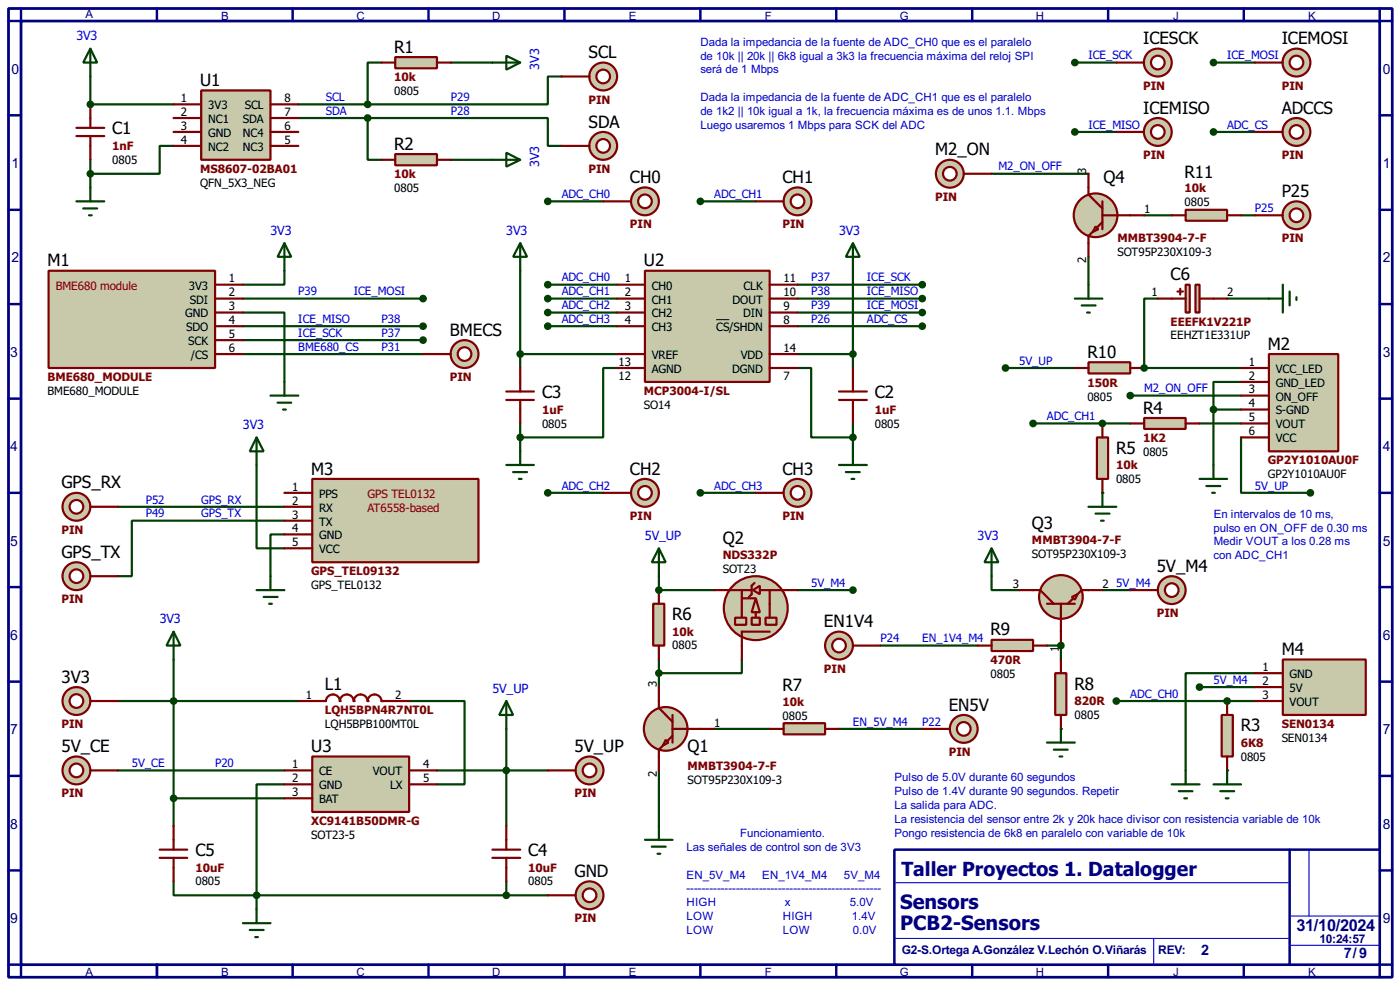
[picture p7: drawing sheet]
<svg xmlns="http://www.w3.org/2000/svg" width="256mm" height="180mm" viewBox="0 0 256 180" stroke-linecap="round" stroke-linejoin="round" font-family="sans-serif">
<path d="M1.6 1.6h253.5v177.3h-253.5zM3.9 3.9h248.9v172.7h-248.9z" fill="none" stroke="#000080" stroke-width=".5"/>
<path d="M3.9 1.6v2.3h-2.3M28.8 1.6v2.3" fill="none" stroke="#000080" stroke-width=".45"/>
<path d="M163.9 155.5h88.9v21.1h-88.9z" fill="#fff" stroke="#000080" stroke-width=".45"/>
<g fill="none" stroke="#000080" stroke-width=".45">
<path d="M53.6 1.6v2.3M78.5 1.6v2.3M103.4 1.6v2.3M128.3 1.6v2.3M153.2 1.6v2.3M178.1 1.6v2.3M203 1.6v2.3M227.9 1.6v2.3M252.8 1.6v2.3h2.3M1.6 21.1h2.3M1.6 38.4h2.3M252.8 21.1h2.3"/>
<path d="M252.8 38.4h2.3M1.6 55.7h2.3M252.8 55.7h2.3M1.6 73h2.3M252.8 73h2.3M1.6 90.2h2.3M252.8 90.2h2.3M1.6 107.5h2.3M252.8 107.5h2.3M1.6 124.8h2.3M252.8 124.8h2.3M1.6 142h2.3"/>
<path d="M1.6 159.3h2.3M236.3 155.5v21.1M252.8 142h2.3M252.8 159.3h2.3M1.6 176.6h2.3v2.3M28.8 176.6v2.3M53.6 176.6v2.3M78.5 176.6v2.3M103.4 176.6v2.3M128.3 176.6v2.3M153.2 176.6v2.3M178.1 176.6v2.3"/>
<path d="M203 176.6v2.3M227.9 176.6v2.3M255.1 176.6h-2.3v2.3"/>
</g>
<path d="M239.8 155.5v12.2M163.9 171.8h72.4M164.1 161.6h71.9M211.4 171.8v4.8M236.3 167.7h16.2M236.3 173h16.5" fill="none" stroke="#0000c0" stroke-width=".2"/>
<path d="M16.6 19.1h15.2" fill="none" stroke="#004000" stroke-width=".4"/>
<circle cx="16.6" cy="19.1" r=".2" fill="#004000"/>
<g fill="none" stroke="#004000" stroke-width=".4">
<path d="M16.6 14v5.1M54.7 19.1h12.7M69.9 11.5h-2.5v7.6M82.6 11.5h7.6M102.9 14h-2.5v5.1h-33M196.9 11.5h7.6M222.3 11.5h7.6M16.6 29.3v5M31.8 26.7h-2.5v5.1h-12.7M54.7 21.6h12.7M67.4 21.6h33v5.1h2.5M67.4 21.6v7.7h2.5"/>
<path d="M82.6 29.3h7.6M100.4 36.9h10.1M128.3 36.9h10.2M196.9 24.2h7.6M222.3 24.2h7.6M44.5 57.2h7.6v12.7M44.5 54.7h33M44.5 59.7h33M52.1 49.6v2.5h-7.6M44.5 62.3h33M44.5 64.8h33M21.6 92.8h30.5"/>
<path d="M47 85.1v15.3h5.1M52.1 95.3h-27.9v10.2h-2.6M52.1 97.8h-2.5v7.7M120.7 108h10.2M21.6 128.3h33.1M31.8 120.7v30.5M75 128.3h10.1v15.3h-5M92.8 133.4v17.8M120.7 120.7v5.1M130.9 133.4h10.1M135.9 120.7v2.5h-15.2M153.7 133.4h15.3"/>
<path d="M21.6 141h30.5M31.8 146.1h20.3M52.1 143.6h-5.1v20.3M80.1 141h20.3M120.7 141v10.2M31.8 161.3v2.6h15.2M47 163.9v2.5M47 163.9h53.4M92.8 161.3v2.6"/>
</g>
<circle cx="120.7" cy="108" r=".2" fill="#004000"/>
<path d="M120.7 105.5v2.5M146.1 108h10.2M161.3 118.2h17.8" fill="none" stroke="#004000" stroke-width=".4"/>
<circle cx="194.4" cy="133.4" r=".2" fill="#004000"/>
<path d="M181.7 105.5v2.5h5M202 108h5.1" fill="none" stroke="#004000" stroke-width=".4"/>
<circle cx="224.8" cy="141" r=".2" fill="#004000"/>
<path d="M224.8 128.3h5.1M229.9 123.2h-12.7v17.8" fill="none" stroke="#004000" stroke-width=".4"/>
<circle cx="224.8" cy="128.3" r=".2" fill="#004000"/>
<path d="M181.7 31.8h17.7M209.6 39.4h5.1M227.4 39.4h2.5M199.4 47v5.1M222.3 75h5.1M222.3 75v10.1M227.4 69.9h-5.1v5.1M100.4 90.2h10.1M128.3 90.2h10.2M227.4 80.1v10.1h12.7M204.5 128.3h20.3M219.8 125.8h10.1" fill="none" stroke="#004000" stroke-width=".4"/>
<circle cx="202" cy="90.2" r=".2" fill="#004000"/>
<path d="M202 77.5h5.1M219.8 77.5h7.6" fill="none" stroke="#004000" stroke-width=".4"/>
<circle cx="202" cy="77.5" r=".2" fill="#004000"/>
<path d="M224.8 54.7h7.7M184.2 67.4h12.7M189.3 77.5h12.7M207.1 72.4h20.3M209.6 67.4h17.8" fill="none" stroke="#004000" stroke-width=".4"/>
<circle cx="209.6" cy="67.4" r=".2" fill="#004000"/>
<g fill="none" stroke="#004000" stroke-width=".4">
<path d="M95.3 49.6v17.8M100.4 52.1h12.7M100.4 54.7h12.7M100.4 57.2h12.7M100.4 59.7h12.7M146.1 52.1h22.9M146.1 54.7h22.9M146.1 57.2h22.9M146.1 59.7h22.9M156.3 49.6v17.8M212.1 54.7h-2.5v12.7M95.3 64.8h17.8"/>
<path d="M95.3 77.5v5.1M113.1 67.4h-2.6v12.7h-15.2M146.1 67.4h2.5v12.7h7.7M146.1 64.8h10.2M156.3 77.5v5.1M194.4 118.2v2.5"/>
</g>
<circle cx="194.4" cy="118.2" r=".2" fill="#004000"/>
<path d="M191.8 118.2h2.6" fill="none" stroke="#004000" stroke-width=".4"/>
<path d="M36.9 16.6h12.7v12.7h-12.7z" fill="#c8c8aa" stroke="#800000" stroke-width=".4"/>
<path d="M16.6 19.1v4.3M31.8 19.1h5.1M49.6 19.1h5.1M14 24.9h5.1M14 23.4h5.1M16.6 24.9v4.4M31.8 21.6h5.1M31.8 24.2h5.1M31.8 26.7h5.1M49.6 21.6h5.1M49.6 24.2h5.1M49.6 26.7h5.1" fill="none" stroke="#800000" stroke-width=".4"/>
<path d="M16.6 8.9l1.2 2.6h-2.5zM16.6 8.9v5.1M14 36.9h5.1M15.3 38.2h2.5M16.3 39.4h.5M16.6 34.3v2.6" fill="none" stroke="#004000" stroke-width=".4"/>
<g fill="#004000" stroke="#004000" stroke-width=".4">
<circle cx="16.5" cy="19.1" r=".5"/>
<circle cx="16.5" cy="31.8" r=".5"/>
</g>
<path d="M72.4 10.5h7.7v2h-7.7z" fill="#c8c8aa" stroke="#800000" stroke-width=".4"/>
<path d="M69.9 11.5h2.5M80.1 11.5h2.5" fill="none" stroke="#800000" stroke-width=".4"/>
<circle cx="110.5" cy="14" r="2.55" fill="#c8c8aa" stroke="#800000" stroke-width=".4"/>
<circle cx="110.5" cy="14" r="1.25" fill="#feffff" stroke="#800000" stroke-width=".4"/>
<path d="M102.9 14h5.1" fill="none" stroke="#800000" stroke-width=".4"/>
<path d="M90.2 11.5h5.1M92.8 10.2l2.5 1.3-2.5 1.3z" fill="none" stroke="#004000" stroke-width=".4"/>
<circle cx="67.3" cy="19.1" r=".5" fill="#004000" stroke="#004000" stroke-width=".4"/>
<path d="M72.4 28.2h7.7v2.1h-7.7z" fill="#c8c8aa" stroke="#800000" stroke-width=".4"/>
<path d="M69.9 29.3h2.5M80.1 29.3h2.5" fill="none" stroke="#800000" stroke-width=".4"/>
<path d="M90.2 29.3h5.1M92.8 28l2.5 1.3-2.5 1.2z" fill="none" stroke="#004000" stroke-width=".4"/>
<circle cx="110.5" cy="26.7" r="2.55" fill="#c8c8aa" stroke="#800000" stroke-width=".4"/>
<circle cx="110.5" cy="26.7" r="1.25" fill="#feffff" stroke="#800000" stroke-width=".4"/>
<path d="M102.9 26.7h5.1" fill="none" stroke="#800000" stroke-width=".4"/>
<circle cx="67.3" cy="21.6" r=".5" fill="#004000" stroke="#004000" stroke-width=".4"/>
<circle cx="118.1" cy="36.9" r="2.55" fill="#c8c8aa" stroke="#800000" stroke-width=".4"/>
<circle cx="118.1" cy="36.9" r="1.25" fill="#feffff" stroke="#800000" stroke-width=".4"/>
<path d="M110.5 36.9h5.1" fill="none" stroke="#800000" stroke-width=".4"/>
<circle cx="100.3" cy="36.9" r=".5" fill="#004000" stroke="#004000" stroke-width=".4"/>
<circle cx="146.1" cy="36.9" r="2.55" fill="#c8c8aa" stroke="#800000" stroke-width=".4"/>
<circle cx="146.1" cy="36.9" r="1.25" fill="#feffff" stroke="#800000" stroke-width=".4"/>
<path d="M138.5 36.9h5.1" fill="none" stroke="#800000" stroke-width=".4"/>
<circle cx="128.3" cy="36.9" r=".5" fill="#004000" stroke="#004000" stroke-width=".4"/>
<path d="M8.9 49.6h30.5v17.8h-30.5z" fill="#c8c8aa" stroke="#800000" stroke-width=".4"/>
<path d="M39.4 52.1h5.1M39.4 54.7h5.1M39.4 57.2h5.1M39.4 59.7h5.1M39.4 62.3h5.1M39.4 64.8h5.1" fill="none" stroke="#800000" stroke-width=".4"/>
<path d="M52.1 44.5l1.3 2.5h-2.5zM52.1 44.5v5.1" fill="none" stroke="#004000" stroke-width=".4"/>
<g fill="#004000" stroke="#004000" stroke-width=".4">
<circle cx="77.5" cy="54.7" r=".5"/>
<circle cx="77.5" cy="59.7" r=".5"/>
<circle cx="77.5" cy="62.3" r=".5"/>
</g>
<circle cx="85.1" cy="64.8" r="2.55" fill="#c8c8aa" stroke="#800000" stroke-width=".4"/>
<circle cx="85.1" cy="64.8" r="1.25" fill="#feffff" stroke="#800000" stroke-width=".4"/>
<path d="M77.5 64.8h5.1" fill="none" stroke="#800000" stroke-width=".4"/>
<path d="M49.6 72.4h5.1M50.9 73.7h2.5M51.9 75h.5M52.1 69.9v2.5" fill="none" stroke="#004000" stroke-width=".4"/>
<circle cx="14" cy="92.8" r="2.55" fill="#c8c8aa" stroke="#800000" stroke-width=".4"/>
<circle cx="14" cy="92.8" r="1.25" fill="#feffff" stroke="#800000" stroke-width=".4"/>
<path d="M16.6 92.8h5" fill="none" stroke="#800000" stroke-width=".4"/>
<circle cx="14" cy="105.5" r="2.55" fill="#c8c8aa" stroke="#800000" stroke-width=".4"/>
<circle cx="14" cy="105.5" r="1.25" fill="#feffff" stroke="#800000" stroke-width=".4"/>
<path d="M16.6 105.5h5" fill="none" stroke="#800000" stroke-width=".4"/>
<path d="M57.2 87.7h30.5v15.2h-30.5z" fill="#c8c8aa" stroke="#800000" stroke-width=".4"/>
<path d="M52.1 97.8h5.1M52.1 95.3h5.1M52.1 92.8h5.1M52.1 90.2h5.1M52.1 100.4h5.1" fill="none" stroke="#800000" stroke-width=".4"/>
<path d="M47 80.1l1.3 2.5h-2.5zM47 80.1v5M47 108h5.1M48.3 109.3h2.6M49.3 110.5h.5M49.6 105.5v2.5" fill="none" stroke="#004000" stroke-width=".4"/>
<circle cx="237.5" cy="11.5" r="2.55" fill="#c8c8aa" stroke="#800000" stroke-width=".4"/>
<circle cx="237.5" cy="11.5" r="1.25" fill="#feffff" stroke="#800000" stroke-width=".4"/>
<path d="M229.9 11.5h5.1" fill="none" stroke="#800000" stroke-width=".4"/>
<circle cx="237.5" cy="24.2" r="2.55" fill="#c8c8aa" stroke="#800000" stroke-width=".4"/>
<circle cx="237.5" cy="24.2" r="1.25" fill="#feffff" stroke="#800000" stroke-width=".4"/>
<path d="M229.9 24.2h5.1" fill="none" stroke="#800000" stroke-width=".4"/>
<g fill="#004000" stroke="#004000" stroke-width=".4">
<circle cx="222.3" cy="11.5" r=".5"/>
<circle cx="222.3" cy="24.2" r=".5"/>
</g>
<circle cx="14" cy="128.3" r="2.55" fill="#c8c8aa" stroke="#800000" stroke-width=".4"/>
<circle cx="14" cy="128.3" r="1.25" fill="#feffff" stroke="#800000" stroke-width=".4"/>
<path d="M16.6 128.3h5" fill="none" stroke="#800000" stroke-width=".4"/>
<circle cx="14" cy="141" r="2.55" fill="#c8c8aa" stroke="#800000" stroke-width=".4"/>
<circle cx="14" cy="141" r="1.25" fill="#feffff" stroke="#800000" stroke-width=".4"/>
<path d="M59.7 128.3a1.28 1.28 0 0 1 1.3-1.2 1.28 1.28 0 0 1 1.3 1.2M16.6 141h5" fill="none" stroke="#800000" stroke-width=".4"/>
<circle cx="62.3" cy="128.3" r=".2" fill="#800000"/>
<path d="M62.3 128.3a1.28 1.28 0 0 1 1.2-1.2 1.28 1.28 0 0 1 1.3 1.2" fill="none" stroke="#800000" stroke-width=".4"/>
<circle cx="64.8" cy="128.3" r=".2" fill="#800000"/>
<path d="M64.8 128.3a1.28 1.28 0 0 1 1.3-1.2 1.28 1.28 0 0 1 1.3 1.2" fill="none" stroke="#800000" stroke-width=".4"/>
<circle cx="67.4" cy="128.3" r=".2" fill="#800000"/>
<path d="M67.4 128.3a1.28 1.28 0 0 1 1.2-1.2 1.28 1.28 0 0 1 1.3 1.2" fill="none" stroke="#800000" stroke-width=".4"/>
<circle cx="69.9" cy="128.3" r=".2" fill="#800000"/>
<path d="M54.7 128.3h5M69.9 128.3h5.1" fill="none" stroke="#800000" stroke-width=".4"/>
<path d="M57.2 138.5h17.8v10.1h-17.8z" fill-rule="evenodd" fill="#c8c8aa" stroke="#800000" stroke-width=".4"/>
<path d="M29.3 157h5M29.3 155.5h5M31.8 151.2v4.3M31.8 157v4.3M52.1 141h5.1M52.1 143.6h5.1M52.1 146.1h5.1M75 141h5.1M75 143.6h5.1" fill="none" stroke="#800000" stroke-width=".4"/>
<path d="M31.8 115.6l1.3 2.6h-2.6zM31.8 115.6v5.1M44.5 169h5.1M45.8 170.2h2.5M46.8 171.5h.5M47 166.4v2.6" fill="none" stroke="#004000" stroke-width=".4"/>
<g fill="#004000" stroke="#004000" stroke-width=".4">
<circle cx="31.8" cy="128.3" r=".5"/>
<circle cx="31.8" cy="146.1" r=".5"/>
<circle cx="47" cy="163.9" r=".5"/>
</g>
<circle cx="108" cy="141" r="2.55" fill="#c8c8aa" stroke="#800000" stroke-width=".4"/>
<circle cx="108" cy="141" r="1.25" fill="#feffff" stroke="#800000" stroke-width=".4"/>
<path d="M90.2 157h5.1M90.2 155.5h5.1M92.8 151.2v4.3M92.8 157v4.3M100.4 141h5.1" fill="none" stroke="#800000" stroke-width=".4"/>
<path d="M92.8 128.3l1.2 2.6h-2.5zM92.8 128.3v5.1" fill="none" stroke="#004000" stroke-width=".4"/>
<circle cx="92.7" cy="141" r=".5" fill="#004000" stroke="#004000" stroke-width=".4"/>
<circle cx="108" cy="163.9" r="2.55" fill="#c8c8aa" stroke="#800000" stroke-width=".4"/>
<circle cx="108" cy="163.9" r="1.25" fill="#feffff" stroke="#800000" stroke-width=".4"/>
<path d="M100.4 163.9h5.1" fill="none" stroke="#800000" stroke-width=".4"/>
<circle cx="92.7" cy="163.9" r=".5" fill="#004000" stroke="#004000" stroke-width=".4"/>
<path d="M118.2 153.7h5M119.4 155h2.6M120.5 156.3h.5M120.7 151.2v2.5" fill="none" stroke="#004000" stroke-width=".4"/>
<circle cx="121.9" cy="133.4" r="4" fill="#c8c8aa" stroke="#800000" stroke-width=".4"/>
<path d="M120.7 128.3v1.3l2.5 2.5M123.2 130.9v5M123.2 134.7l-2.5 2.5v1.3M123.2 133.4h5.1" fill="none" stroke="#800000" stroke-width=".4"/>
<path d="M122 135.4l.5 .5-1 .6z" fill="#c8c8aa" stroke="#800000" stroke-width=".4"/>
<path d="M120.7 125.8v2.5M120.7 138.5v2.5M128.3 133.4h2.6" fill="none" stroke="#800000" stroke-width=".4"/>
<circle cx="212.1" cy="24.2" r="2.55" fill="#c8c8aa" stroke="#800000" stroke-width=".4"/>
<circle cx="212.1" cy="24.2" r="1.25" fill="#feffff" stroke="#800000" stroke-width=".4"/>
<path d="M204.5 24.2h5.1" fill="none" stroke="#800000" stroke-width=".4"/>
<circle cx="212.1" cy="11.5" r="2.55" fill="#c8c8aa" stroke="#800000" stroke-width=".4"/>
<circle cx="212.1" cy="11.5" r="1.25" fill="#feffff" stroke="#800000" stroke-width=".4"/>
<path d="M204.5 11.5h5.1" fill="none" stroke="#800000" stroke-width=".4"/>
<g fill="#004000" stroke="#004000" stroke-width=".4">
<circle cx="196.9" cy="11.5" r=".5"/>
<circle cx="196.9" cy="24.2" r=".5"/>
</g>
<path d="M143.6 132.4h7.6v2h-7.6z" fill="#c8c8aa" stroke="#800000" stroke-width=".4"/>
<path d="M141 133.4h2.6M151.2 133.4h2.5" fill="none" stroke="#800000" stroke-width=".4"/>
<circle cx="176.5" cy="133.4" r="2.55" fill="#c8c8aa" stroke="#800000" stroke-width=".4"/>
<circle cx="176.5" cy="133.4" r="1.25" fill="#feffff" stroke="#800000" stroke-width=".4"/>
<path d="M169 133.4h5" fill="none" stroke="#800000" stroke-width=".4"/>
<path d="M119.7 110.5h2v7.7h-2z" fill="#c8c8aa" stroke="#800000" stroke-width=".4"/>
<path d="M120.7 108v2.5M120.7 118.2v2.5" fill="none" stroke="#800000" stroke-width=".4"/>
<g fill="#c8c8aa" stroke="#800000" stroke-width=".4">
<path d="M138.5 109.5l.7 2.6h-1.5z"/>
<circle cx="138.4" cy="111.3" r="5.9"/>
</g>
<path d="M140.3 113.1h2v1.3h-2z" fill="#c8c8aa" stroke="#800000" stroke-width=".4"/>
<path d="M135.9 108v5.1M135.9 109.5h2.6M138.5 112.1v1M141 115.6h-5.1v2.6M141 108v5.1" fill="none" stroke="#800000" stroke-width=".4"/>
<path d="M138 108l1.2-.8v1.6z" fill="#c8c8aa" stroke="#800000" stroke-width=".4"/>
<path d="M133.4 108h4.3M138.2 106.7l-.5 .5v1.6l-.5 .5M139.2 108h4.1" fill="none" stroke="#800000" stroke-width=".4"/>
<g fill="#c8c8aa" stroke="#800000" stroke-width=".4">
<path d="M137.7 113.1h1.5v1.3h-1.5z"/>
<path d="M134.7 113.1h2v1.3h-2z"/>
</g>
<path d="M130.9 108h2.5M135.9 118.2v2.5M143.6 108h2.5" fill="none" stroke="#800000" stroke-width=".4"/>
<g fill="#004000" stroke="#004000" stroke-width=".4">
<circle cx="120.7" cy="123.2" r=".5"/>
<circle cx="120.7" cy="108" r=".5"/>
<circle cx="156.2" cy="108" r=".5"/>
</g>
<path d="M120.7 100.4l1.3 2.5h-2.6zM120.7 100.4v5.1" fill="none" stroke="#004000" stroke-width=".4"/>
<circle cx="153.7" cy="118.2" r="2.55" fill="#c8c8aa" stroke="#800000" stroke-width=".4"/>
<circle cx="153.7" cy="118.2" r="1.25" fill="#feffff" stroke="#800000" stroke-width=".4"/>
<path d="M156.3 118.2h5" fill="none" stroke="#800000" stroke-width=".4"/>
<path d="M181.7 117.1h7.6v2.1h-7.6z" fill="#c8c8aa" stroke="#800000" stroke-width=".4"/>
<path d="M179.1 118.2h2.6M189.3 118.2h2.5" fill="none" stroke="#800000" stroke-width=".4"/>
<path d="M193.3 123.2h2.1v7.7h-2.1z" fill="#c8c8aa" stroke="#800000" stroke-width=".4"/>
<path d="M194.4 120.7v2.5M194.4 130.9v2.5" fill="none" stroke="#800000" stroke-width=".4"/>
<path d="M191.8 135.9h5.1M193.1 137.2h2.5M194.1 138.5h.5M194.4 133.4v2.5" fill="none" stroke="#004000" stroke-width=".4"/>
<circle cx="194.3" cy="109.3" r="4" fill="#c8c8aa" stroke="#800000" stroke-width=".4"/>
<path d="M189.3 108h1.3l2.5 2.5M191.8 110.5h5.1M194.4 110.5v5.1M199.4 108h-1.2l-2.6 2.5" fill="none" stroke="#800000" stroke-width=".4"/>
<path d="M196.4 109.3l1-.5-.5 1z" fill="#c8c8aa" stroke="#800000" stroke-width=".4"/>
<path d="M186.7 108h2.6M194.4 115.6v2.6M199.4 108h2.6" fill="none" stroke="#800000" stroke-width=".4"/>
<path d="M181.7 100.4l1.2 2.5h-2.5zM181.7 100.4v5.1" fill="none" stroke="#004000" stroke-width=".4"/>
<circle cx="214.6" cy="108" r="2.55" fill="#c8c8aa" stroke="#800000" stroke-width=".4"/>
<circle cx="214.6" cy="108" r="1.25" fill="#feffff" stroke="#800000" stroke-width=".4"/>
<path d="M207.1 108h5" fill="none" stroke="#800000" stroke-width=".4"/>
<path d="M235 120.7h15.2v10.2h-15.2z" fill="#c8c8aa" stroke="#800000" stroke-width=".4"/>
<path d="M229.9 123.2h5.1M229.9 125.8h5.1M229.9 128.3h5.1" fill="none" stroke="#800000" stroke-width=".4"/>
<path d="M223.8 130.9h2.1v7.6h-2.1z" fill="#c8c8aa" stroke="#800000" stroke-width=".4"/>
<path d="M224.8 128.3v2.6M224.8 138.5v2.5" fill="none" stroke="#800000" stroke-width=".4"/>
<path d="M214.7 143.6h5.1M216 144.8h2.5M217 146.1h.5M217.2 141v2.6M222.3 143.6h5.1M223.6 144.8h2.5M224.6 146.1h.5M224.8 141v2.6" fill="none" stroke="#004000" stroke-width=".4"/>
<g fill="#004000" stroke="#004000" stroke-width=".4">
<circle cx="224.8" cy="128.3" r=".5"/>
<circle cx="204.5" cy="128.3" r=".5"/>
<circle cx="219.7" cy="125.8" r=".5"/>
</g>
<circle cx="146.1" cy="90.2" r="2.55" fill="#c8c8aa" stroke="#800000" stroke-width=".4"/>
<circle cx="146.1" cy="90.2" r="1.25" fill="#feffff" stroke="#800000" stroke-width=".4"/>
<path d="M138.5 90.2h5.1" fill="none" stroke="#800000" stroke-width=".4"/>
<circle cx="118.1" cy="90.2" r="2.55" fill="#c8c8aa" stroke="#800000" stroke-width=".4"/>
<circle cx="118.1" cy="90.2" r="1.25" fill="#feffff" stroke="#800000" stroke-width=".4"/>
<path d="M110.5 90.2h5.1" fill="none" stroke="#800000" stroke-width=".4"/>
<g fill="#004000" stroke="#004000" stroke-width=".4">
<circle cx="100.3" cy="90.2" r=".5"/>
<circle cx="128.3" cy="90.2" r=".5"/>
</g>
<circle cx="174" cy="31.8" r="2.55" fill="#c8c8aa" stroke="#800000" stroke-width=".4"/>
<circle cx="174" cy="31.8" r="1.25" fill="#feffff" stroke="#800000" stroke-width=".4"/>
<path d="M176.6 31.8h5.1" fill="none" stroke="#800000" stroke-width=".4"/>
<circle cx="200.7" cy="39.4" r="4" fill="#c8c8aa" stroke="#800000" stroke-width=".4"/>
<path d="M199.4 34.3v1.3l2.6 2.6M202 36.9v5.1M202 39.4h5.1M202 40.7l-2.6 2.5v1.3" fill="none" stroke="#800000" stroke-width=".4"/>
<path d="M200.7 41.5l.5 .5-1 .5z" fill="#c8c8aa" stroke="#800000" stroke-width=".4"/>
<path d="M199.4 31.8v2.5M207.1 39.4h2.5M199.4 44.5v2.5" fill="none" stroke="#800000" stroke-width=".4"/>
<path d="M217.2 38.4h7.6v2h-7.6z" fill="#c8c8aa" stroke="#800000" stroke-width=".4"/>
<path d="M214.7 39.4h2.5M224.8 39.4h2.6" fill="none" stroke="#800000" stroke-width=".4"/>
<circle cx="237.5" cy="39.4" r="2.55" fill="#c8c8aa" stroke="#800000" stroke-width=".4"/>
<circle cx="237.5" cy="39.4" r="1.25" fill="#feffff" stroke="#800000" stroke-width=".4"/>
<path d="M229.9 39.4h5.1" fill="none" stroke="#800000" stroke-width=".4"/>
<path d="M196.9 54.7h5.1M198.2 55.9h2.5M199.2 57.2h.5M199.4 52.1v2.6" fill="none" stroke="#004000" stroke-width=".4"/>
<path d="M232.5 64.8h12.7v17.8h-12.7z" fill="#c8c8aa" stroke="#800000" stroke-width=".4"/>
<path d="M227.4 67.4h5.1M227.4 69.9h5.1M227.4 72.4h5.1M227.4 75h5.1M227.4 77.5h5.1M227.4 80.1h5.1" fill="none" stroke="#800000" stroke-width=".4"/>
<g fill="#004000" stroke="#004000" stroke-width=".4">
<circle cx="240" cy="90.2" r=".5"/>
<circle cx="222.3" cy="75" r=".5"/>
</g>
<path d="M219.8 87.7h5M221 89h2.6M222.1 90.2h.5M222.3 85.1v2.6" fill="none" stroke="#004000" stroke-width=".4"/>
<path d="M201 80.1h2v7.6h-2z" fill="#c8c8aa" stroke="#800000" stroke-width=".4"/>
<path d="M202 77.5v2.6M202 87.7v2.5" fill="none" stroke="#800000" stroke-width=".4"/>
<path d="M199.4 92.8h5.1M200.7 94h2.6M201.7 95.3h.5M202 90.2v2.6" fill="none" stroke="#004000" stroke-width=".4"/>
<path d="M209.6 76.5h7.6v2h-7.6z" fill="#c8c8aa" stroke="#800000" stroke-width=".4"/>
<path d="M207.1 77.5h2.5M217.2 77.5h2.6" fill="none" stroke="#800000" stroke-width=".4"/>
<g fill="#004000" stroke="#004000" stroke-width=".4">
<circle cx="201.9" cy="77.5" r=".5"/>
<circle cx="189.2" cy="77.5" r=".5"/>
<circle cx="207" cy="72.4" r=".5"/>
</g>
<path d="M199.4 66.3h7.7v2.1h-7.7z" fill="#c8c8aa" stroke="#800000" stroke-width=".4"/>
<path d="M196.9 67.4h2.5M207.1 67.4h2.5" fill="none" stroke="#800000" stroke-width=".4"/>
<circle cx="184.2" cy="67.4" r=".5" fill="#004000" stroke="#004000" stroke-width=".4"/>
<path d="M118.2 49.6h22.8v20.3h-22.8z" fill-rule="evenodd" fill="#c8c8aa" stroke="#800000" stroke-width=".4"/>
<path d="M113.1 52.1h5.1M113.1 54.7h5.1M113.1 57.2h5.1M113.1 59.7h5.1M141 52.1h5.1M141 54.7h5.1M141 57.2h5.1M141 59.7h5.1M113.1 67.4h5.1M113.1 64.8h5.1M141 67.4h5.1M141 64.8h5.1" fill="none" stroke="#800000" stroke-width=".4"/>
<path d="M131.2 58.5h2.4" fill="none" stroke="#000" stroke-width=".18"/>
<path d="M232.5 54.7h2.5M235 52.1v5.1M236.3 53.4v2.5M237.5 54.4v.5" fill="none" stroke="#004000" stroke-width=".4"/>
<path d="M217.2 52.1h.8v5.1h-.8z" fill="#c8c8aa" stroke="#800000" stroke-width=".4"/>
<path d="M214.7 54.7h2.5M215.7 53.4h1M216.2 52.9v1M219.8 54.7h2.5" fill="none" stroke="#800000" stroke-width=".4"/>
<path d="M219 52.1h.8v5.1h-.8z" fill="#c8c8aa" stroke="#800000" stroke-width=".4"/>
<path d="M212.1 54.7h2.6M222.3 54.7h2.5M92.8 73.2h5M92.8 71.7h5M95.3 67.4v4.3M95.3 73.2v4.3M153.7 73.2h5.1M153.7 71.7h5.1M156.3 67.4v4.3M156.3 73.2v4.3" fill="none" stroke="#800000" stroke-width=".4"/>
<g fill="#004000" stroke="#004000" stroke-width=".4">
<circle cx="209.6" cy="67.4" r=".5"/>
<circle cx="100.3" cy="52.1" r=".5"/>
<circle cx="100.3" cy="54.7" r=".5"/>
<circle cx="100.3" cy="57.2" r=".5"/>
<circle cx="100.3" cy="59.7" r=".5"/>
<circle cx="95.3" cy="64.8" r=".5"/>
<circle cx="95.3" cy="80.1" r=".5"/>
<circle cx="168.9" cy="52.1" r=".5"/>
<circle cx="168.9" cy="54.7" r=".5"/>
<circle cx="168.9" cy="57.2" r=".5"/>
<circle cx="168.9" cy="59.7" r=".5"/>
<circle cx="156.2" cy="64.8" r=".5"/>
<circle cx="156.2" cy="80.1" r=".5"/>
<circle cx="194.3" cy="118.2" r=".5"/>
</g>
<path d="M95.3 44.5l1.3 2.5h-2.6zM95.3 44.5v5.1M156.3 44.5l1.2 2.5h-2.5zM156.3 44.5v5.1M92.8 85.1h5M94 86.4h2.6M95.1 87.7h.5M95.3 82.6v2.5M153.7 85.1h5.1M155 86.4h2.5M156 87.7h.5M156.3 82.6v2.5" fill="none" stroke="#004000" stroke-width=".4"/>
<g font-size="4.4" fill="#000080">
<text x="164.9" y="166.5">Sensors</text>
<text x="164.9" y="170.3">PCB2-Sensors</text>
</g>
<text font-size="4.3" fill="#000080" x="165.2" y="160.3">Taller Proyectos 1. Datalogger</text>
<g font-size="3.8">
<text x="72.2" y="9.7">R1</text>
<text x="107.8" y="10.6">SCL</text>
<text x="209.4" y="8.1">ICESCK</text>
<text x="234.8" y="8.1">ICEMOSI</text>
<text x="36.7" y="15.7">U1</text>
<text x="107.8" y="23.3">SDA</text>
<text x="209.4" y="20.8">ICEMISO</text>
<text x="234.8" y="20.8">ADCCS</text>
<text x="20.6" y="24.6">C1</text>
<text x="72.2" y="27.4">R2</text>
<text x="171.3" y="28.5">M2_ON</text>
<text x="115.4" y="33.5">CH0</text>
<text x="143.4" y="33.5">CH1</text>
<text x="202.1" y="33.5">Q4</text>
<text x="217" y="32.5">R11</text>
<text x="234.8" y="36">P25</text>
<text x="8.7" y="48.7">M1</text>
<text x="118" y="48.7">U2</text>
<text x="214.5" y="51.3">C6</text>
<text x="82.4" y="61.4">BMECS</text>
<text x="199.2" y="65.5">R10</text>
<text x="232.3" y="64">M2</text>
<text x="99.3" y="72.9">C3</text>
<text x="160.3" y="72.9">C2</text>
<text x="209.4" y="75.7">R4</text>
<text x="204.5" y="83.1">R5</text>
<text x="11.3" y="89.4">GPS_RX</text>
<text x="57" y="86.9">M3</text>
<text x="115.4" y="86.9">CH2</text>
<text x="143.4" y="86.9">CH3</text>
<text x="132.4" y="99.6">Q2</text>
<text x="189.1" y="96.8">Q3</text>
<text x="11.3" y="102.1">GPS_TX</text>
<text x="211.9" y="104.7">5V_M4</text>
<text x="123.2" y="113.5">R6</text>
<text x="151" y="114.8">EN1V4</text>
<text x="181.5" y="116.3">R9</text>
<text x="234.8" y="119.9">M4</text>
<text x="11.3" y="125">3V3</text>
<text x="59.5" y="126.3">L1</text>
<text x="143.4" y="126.5">R7</text>
<text x="173.8" y="130.1">EN5V</text>
<text x="196.8" y="126.2">R8</text>
<text x="11.3" y="137.7">5V_CE</text>
<text x="57" y="137.7">U3</text>
<text x="105.3" y="137.7">5V_UP</text>
<text x="126" y="137.7">Q1</text>
<text x="227.3" y="133.9">R3</text>
<text x="35.8" y="156.7">C5</text>
<text x="96.8" y="156.7">C4</text>
<text x="105.3" y="160.5">GND</text>
</g>
<text font-size="3.4" fill="#000080" x="237.5" y="170.3">31/10/2024</text>
<g font-size="3" fill="#000080">
<text x="220.1" y="174.8">2</text>
<text x="246.2" y="175.3">7/9</text>
</g>
<g font-size="2.9" fill="#000080">
<text x="2.1" y="13.5">0</text>
<text x="253.4" y="13.5">0</text>
<text x="2.1" y="30.7">1</text>
<text x="253.4" y="30.7">1</text>
<text x="2.1" y="48">2</text>
<text x="253.4" y="48">2</text>
<text x="1.9" y="65.3">3</text>
<text x="253.4" y="65.3">3</text>
<text x="1.9" y="82.5">4</text>
<text x="253.4" y="82.5">4</text>
<text x="1.9" y="99.9">5</text>
<text x="253.4" y="99.9">5</text>
<text x="1.9" y="117.1">6</text>
<text x="253.4" y="117.1">6</text>
<text x="1.9" y="134.4">7</text>
<text x="253.4" y="134.4">7</text>
<text x="1.9" y="151.7">8</text>
<text x="253.4" y="151.7">8</text>
<text x="1.9" y="168.9">9</text>
<text x="253.4" y="168.9">9</text>
</g>
<g font-size="2.8" fill="#00f">
<text x="14" y="7.4">3V3</text>
<text x="98.8" y="12.7" transform="rotate(-90 98.8 12.7)">3V3</text>
<text x="98.8" y="30.5" transform="rotate(-90 98.8 30.5)">3V3</text>
<text x="49.6" y="43">3V3</text>
<text x="92.8" y="43">3V3</text>
<text x="153.7" y="43">3V3</text>
<text x="44.5" y="78.5">3V3</text>
<text x="118.2" y="98.8">5V_UP</text>
<text x="179.1" y="98.8">3V3</text>
<text x="29.3" y="114.1">3V3</text>
<text x="90.2" y="126.8">5V_UP</text>
</g>
<g font-size="2.6" fill="#00f">
<text x="199.4" y="10.9">ICE_SCK</text>
<text x="224.8" y="10.9">ICE_MOSI</text>
<text x="59.7" y="18.5">SCL</text>
<text x="59.7" y="21">SDA</text>
<text x="82.6" y="18.5">P29</text>
<text x="82.6" y="21">P28</text>
<text x="199.4" y="23.6">ICE_MISO</text>
<text x="224.8" y="23.6">ADC_CS</text>
<text x="182.9" y="31.2">M2_ON_OFF</text>
<text x="102.9" y="36.3">ADC_CH0</text>
<text x="130.9" y="36.3">ADC_CH1</text>
<text x="229.9" y="38.8">P25</text>
<text x="102.9" y="51.5">ADC_CH0</text>
<text x="148.6" y="51.5">P37</text>
<text x="158.8" y="51.5">ICE_SCK</text>
<text x="54.7" y="54">P39</text>
<text x="54.7" y="59.1">ICE_MISO</text>
<text x="64.8" y="54">ICE_MOSI</text>
<text x="69.9" y="59.1">P38</text>
<text x="102.9" y="54">ADC_CH1</text>
<text x="102.9" y="56.6">ADC_CH2</text>
<text x="102.9" y="59.1">ADC_CH3</text>
<text x="148.6" y="54">P38</text>
<text x="148.6" y="56.6">P39</text>
<text x="148.6" y="59.1">P26</text>
<text x="158.8" y="54">ICE_MISO</text>
<text x="158.8" y="56.6">ICE_MOSI</text>
<text x="158.8" y="59.1">ADC_CS</text>
<text x="54.7" y="61.7">ICE_SCK</text>
<text x="54.7" y="64.2">BME680_CS</text>
<text x="69.9" y="61.7">P37</text>
<text x="69.9" y="64.2">P31</text>
<text x="186.7" y="66.7">5V_UP</text>
<text x="209.6" y="71.8">M2_ON_OFF</text>
<text x="191.8" y="76.9">ADC_CH1</text>
<text x="102.9" y="89.6">ADC_CH2</text>
<text x="130.9" y="89.6">ADC_CH3</text>
<text x="229.9" y="89.6">5V_UP</text>
<text x="26.7" y="94.7">P49</text>
<text x="26.7" y="92.2">P52</text>
<text x="36.9" y="94.7">GPS_TX</text>
<text x="36.9" y="92.2">GPS_RX</text>
<text x="148.6" y="107.4">5V_M4</text>
<text x="204.5" y="107.4">5V_M4</text>
<text x="161.3" y="117.6">P24</text>
<text x="169" y="117.6">EN_1V4_M4</text>
<text x="222.3" y="125.2">5V_M4</text>
<text x="207.1" y="127.7">ADC_CH0</text>
<text x="156.3" y="132.8">EN_5V_M4</text>
<text x="169" y="132.8">P22</text>
<text x="24.2" y="140.4">5V_CE</text>
<text x="39.4" y="140.4">P20</text>
</g>
<g font-size="2.6" fill="#800000">
<text x="72.2" y="14.9">10k</text>
<text x="209.4" y="16.4">PIN</text>
<text x="234.8" y="16.4">PIN</text>
<text x="107.8" y="19">PIN</text>
<text x="20.6" y="27.5">1nF</text>
<text x="209.4" y="29.1">PIN</text>
<text x="234.8" y="29.1">PIN</text>
<text x="36.7" y="31.7">MS8607-02BA01</text>
<text x="72.2" y="32.6">10k</text>
<text x="107.8" y="31.7">PIN</text>
<text x="217" y="35.2">10k</text>
<text x="115.4" y="41.8">PIN</text>
<text x="143.4" y="41.8">PIN</text>
<text x="171.3" y="36.7">PIN</text>
<text x="204.7" y="44.4">MMBT3904-7-F</text>
<text x="234.8" y="44.4">PIN</text>
<text x="10.2" y="53.1">BME680 module</text>
<text x="214.5" y="59.6">EEEFK1V221P</text>
<text x="8.7" y="69.8">BME680_MODULE</text>
<text x="82.4" y="69.8">PIN</text>
<text x="199.2" y="70.8">150R</text>
<text x="99.3" y="75.7">1uF</text>
<text x="118" y="72.3">MCP3004-I/SL</text>
<text x="160.3" y="75.7">1uF</text>
<text x="209.4" y="80.9">1K2</text>
<text x="204.5" y="85.9">10k</text>
<text x="232.3" y="85">GP2Y1010AU0F</text>
<text x="67.4" y="91.2">GPS TEL0132</text>
<text x="67.4" y="93.7">AT6558-based</text>
<text x="115.4" y="95.2">PIN</text>
<text x="143.4" y="95.2">PIN</text>
<text x="11.3" y="97.7">PIN</text>
<text x="189.1" y="99.6">MMBT3904-7-F</text>
<text x="57" y="105.3">GPS_TEL09132</text>
<text x="132.4" y="102.4">NDS332P</text>
<text x="11.3" y="110.4">PIN</text>
<text x="211.9" y="112.9">PIN</text>
<text x="123.2" y="116.4">10k</text>
<text x="151" y="123.1">PIN</text>
<text x="181.5" y="121.6">470R</text>
<text x="59.5" y="130.7">LQH5BPN4R7NT0L</text>
<text x="143.4" y="129.2">10k</text>
<text x="196.8" y="129.1">820R</text>
<text x="11.3" y="133.3">PIN</text>
<text x="227.3" y="136.7">6K8</text>
<text x="234.8" y="133.3">SEN0134</text>
<text x="126" y="140.9">MMBT3904-7-F</text>
<text x="173.8" y="138.3">PIN</text>
<text x="11.3" y="146">PIN</text>
<text x="105.3" y="146">PIN</text>
<text x="57" y="151">XC9141B50DMR-G</text>
<text x="35.8" y="159.5">10uF</text>
<text x="96.8" y="159.5">10uF</text>
<text x="105.3" y="168.8">PIN</text>
</g>
<g font-size="2.6">
<text x="72.2" y="17.4">0805</text>
<text x="33.2" y="18.7">1</text>
<text x="33.2" y="21.2">2</text>
<text x="33.2" y="23.8">3</text>
<text x="38.2" y="20">3V3</text>
<text x="38.2" y="22.5">NC1</text>
<text x="44.5" y="22.5">SDA</text>
<text x="44.9" y="20">SCL</text>
<text x="52.1" y="23.8">6</text>
<text x="52.1" y="21.2">7</text>
<text x="52.1" y="18.7">8</text>
<text x="20.6" y="30">0805</text>
<text x="33.2" y="26.3">4</text>
<text x="38.2" y="25">GND</text>
<text x="38.2" y="27.6">NC2</text>
<text x="44.5" y="27.6">NC3</text>
<text x="44.5" y="25">NC4</text>
<text x="52.1" y="26.3">5</text>
<text x="36.7" y="34.2">QFN_5X3_NEG</text>
<text x="72.2" y="35.2">0805</text>
<text x="199" y="31.8" transform="rotate(-90 199 31.8)">3</text>
<text x="209.6" y="39">1</text>
<text x="217" y="37.7">0805</text>
<text x="204.7" y="46.9">SOT95P230X109-3</text>
<text x="34.6" y="53">3V3</text>
<text x="42" y="51.7">1</text>
<text x="114.5" y="51.7">1</text>
<text x="119.4" y="53">CH0</text>
<text x="136.2" y="53">CLK</text>
<text x="143.6" y="51.7">11</text>
<text x="199" y="48.1" transform="rotate(-90 199 48.1)">2</text>
<text x="34" y="58.1">GND</text>
<text x="34.8" y="55.6">SDI</text>
<text x="42" y="54.3">2</text>
<text x="42" y="56.8">3</text>
<text x="42" y="59.3">4</text>
<text x="114.5" y="54.3">2</text>
<text x="114.5" y="56.8">3</text>
<text x="114.5" y="59.3">4</text>
<text x="119.4" y="55.6">CH1</text>
<text x="119.4" y="58.1">CH2</text>
<text x="134.2" y="55.6">DOUT</text>
<text x="136.2" y="58.1">DIN</text>
<text x="143.6" y="54.3">10</text>
<text x="143.6" y="56.8">9</text>
<text x="143.6" y="59.3">8</text>
<text x="211" y="54.3">1</text>
<text x="224.8" y="54.3">2</text>
<text x="34.1" y="60.6">SDO</text>
<text x="34.5" y="63.1">SCK</text>
<text x="35" y="65.7">/CS</text>
<text x="42" y="61.9">5</text>
<text x="42" y="64.4">6</text>
<text x="119.4" y="60.6">CH3</text>
<text x="119.4" y="65.7">VREF</text>
<text x="131.2" y="60.6">CS/SHDN</text>
<text x="135.7" y="65.7">VDD</text>
<text x="143.6" y="64.4">14</text>
<text x="214.5" y="62.1">EEHZT1E331UP</text>
<text x="113.3" y="67">13</text>
<text x="113.3" y="69.5">12</text>
<text x="119.4" y="68.3">AGND</text>
<text x="134.2" y="68.3">DGND</text>
<text x="143.6" y="69.5">7</text>
<text x="228.8" y="67">1</text>
<text x="228.8" y="69.5">2</text>
<text x="228.8" y="72">3</text>
<text x="233.7" y="68.3">VCC_LED</text>
<text x="233.7" y="70.8">GND_LED</text>
<text x="8.7" y="72.3">BME680_MODULE</text>
<text x="118" y="74.8">SO14</text>
<text x="199.2" y="73.3">0805</text>
<text x="228.8" y="74.6">4</text>
<text x="228.8" y="77.1">5</text>
<text x="233.7" y="73.3">ON_OFF</text>
<text x="233.7" y="75.8">S-GND</text>
<text x="99.3" y="78.3">0805</text>
<text x="160.3" y="78.3">0805</text>
<text x="209.4" y="83.5">0805</text>
<text x="228.8" y="79.7">6</text>
<text x="233.7" y="78.4">VOUT</text>
<text x="233.7" y="81">VCC</text>
<text x="53.5" y="89.8">1</text>
<text x="204.5" y="88.4">0805</text>
<text x="232.3" y="87.5">GP2Y1010AU0F</text>
<text x="53.5" y="94.9">3</text>
<text x="53.5" y="92.4">2</text>
<text x="58.5" y="93.7">RX</text>
<text x="58.5" y="91.1">PPS</text>
<text x="53.5" y="100">5</text>
<text x="53.5" y="97.4">4</text>
<text x="58.5" y="101.2">VCC</text>
<text x="58.5" y="98.7">GND</text>
<text x="58.5" y="96.2">TX</text>
<text x="57" y="107.9">GPS_TEL0132</text>
<text x="132.4" y="104.9">SOT23</text>
<text x="185.6" y="107.6">3</text>
<text x="189.1" y="102.2">SOT95P230X109-3</text>
<text x="202" y="107.6">2</text>
<text x="123.2" y="118.9">0805</text>
<text x="194" y="119.3" transform="rotate(-90 194 119.3)">1</text>
<text x="120.3" y="125.8" transform="rotate(-90 120.3 125.8)">3</text>
<text x="181.5" y="124.1">0805</text>
<text x="231.3" y="122.8">1</text>
<text x="231.3" y="125.4">2</text>
<text x="236.3" y="124.1">GND</text>
<text x="56.1" y="127.9">1</text>
<text x="72.4" y="127.9">2</text>
<text x="143.4" y="131.7">0805</text>
<text x="196.8" y="131.6">0805</text>
<text x="231.3" y="127.9">3</text>
<text x="236.3" y="126.7">5V</text>
<text x="236.3" y="129.2">VOUT</text>
<text x="59.5" y="133.3">LQH5BPB100MT0L</text>
<text x="130.9" y="133">1</text>
<text x="234.8" y="135.8">SEN0134</text>
<text x="53.5" y="140.6">1</text>
<text x="53.5" y="143.2">2</text>
<text x="58.5" y="141.9">CE</text>
<text x="68.3" y="141.9">VOUT</text>
<text x="77.5" y="140.6">4</text>
<text x="77.5" y="143.2">5</text>
<text x="120.3" y="142.2" transform="rotate(-90 120.3 142.2)">2</text>
<text x="126" y="143.4">SOT95P230X109-3</text>
<text x="227.3" y="139.2">0805</text>
<text x="53.5" y="145.7">3</text>
<text x="58.5" y="144.5">GND</text>
<text x="58.5" y="147">BAT</text>
<text x="71.5" y="144.5">LX</text>
<text x="57" y="153.6">SOT23-5</text>
<text x="35.8" y="162.1">0805</text>
<text x="96.8" y="162.1">0805</text>
</g>
<g font-size="2.5" fill="#000080">
<text x="241.8" y="172.6">10:24:57</text>
<text x="165.2" y="174.6">G2-S.Ortega A.González V.Lechón O.Viñarás</text>
<text x="212.2" y="174.6">REV:</text>
</g>
<g font-size="2.4" fill="#000080">
<text x="15.6" y="3.4">A</text>
<text x="40.5" y="3.6">B</text>
<text x="65.3" y="3.6">C</text>
<text x="90.2" y="3.6">D</text>
<text x="115.2" y="3.6">E</text>
<text x="140.1" y="3.6">F</text>
<text x="164.8" y="3.6">G</text>
<text x="189.8" y="3.6">H</text>
<text x="214.9" y="3.6">J</text>
<text x="239.6" y="3.6">K</text>
<text x="15.6" y="178.7">A</text>
<text x="40.5" y="178.7">B</text>
<text x="65.3" y="178.7">C</text>
<text x="90.2" y="178.7">D</text>
<text x="115.2" y="178.7">E</text>
<text x="140.1" y="178.7">F</text>
<text x="164.8" y="178.7">G</text>
<text x="189.8" y="178.7">H</text>
<text x="214.9" y="178.7">J</text>
<text x="239.6" y="178.7">K</text>
</g>
<g font-size="2.4" fill="#0000c0">
<text x="128.3" y="10.9">de 10k || 20k || 6k8 igual a 3k3 la frecuencia máxima del reloj SPI</text>
<text x="128.3" y="8.4">Dada la impedancia de la fuente de ADC_CH0 que es el paralelo</text>
<text x="128.3" y="13.4">será de 1 Mbps</text>
<text x="128.3" y="21.1">de 1k2 || 10k igual a 1k, la frecuencia máxima es de unos 1.1. Mbps</text>
<text x="128.3" y="18.5">Dada la impedancia de la fuente de ADC_CH1 que es el paralelo</text>
<text x="128.3" y="23.6">Luego usaremos 1 Mbps para SCK del ADC</text>
<text x="222.3" y="94.8">En intervalos de 10 ms,</text>
<text x="222.3" y="97.3">pulso en ON_OFF de 0.30 ms</text>
<text x="222.3" y="99.8">Medir VOUT a los 0.28 ms</text>
<text x="222.3" y="102.4">con ADC_CH1</text>
<text x="163.9" y="143">Pulso de 5.0V durante 60 segundos</text>
<text x="163.9" y="145.6">Pulso de 1.4V durante 90 segundos. Repetir</text>
<text x="163.9" y="148.1">La salida para ADC.</text>
<text x="125.8" y="155.7">Las señales de control son de 3V3</text>
<text x="135.6" y="153.2">Funcionamiento.</text>
<text x="163.9" y="150.6">La resistencia del sensor entre 2k y 20k hace divisor con resistencia variable de 10k</text>
<text x="163.9" y="153.2">Pongo resistencia de 6k8 en paralelo con variable de 10k</text>
<text x="125.8" y="160.8">EN_5V_M4</text>
<text x="139.6" y="160.8">EN_1V4_M4</text>
<text x="154.6" y="160.8">5V_M4</text>
<text x="125.8" y="163.3">---------------------------------------------------</text>
<text x="125.8" y="165.9">HIGH</text>
<text x="143.8" y="165.9">x</text>
<text x="155.7" y="165.9">5.0V</text>
<text x="125.8" y="168.4">LOW</text>
<text x="125.8" y="171">LOW</text>
<text x="143.4" y="168.4">HIGH</text>
<text x="143.4" y="171">LOW</text>
<text x="156.1" y="168.4">1.4V</text>
<text x="156.3" y="171">0.0V</text>
</g>
</svg>
